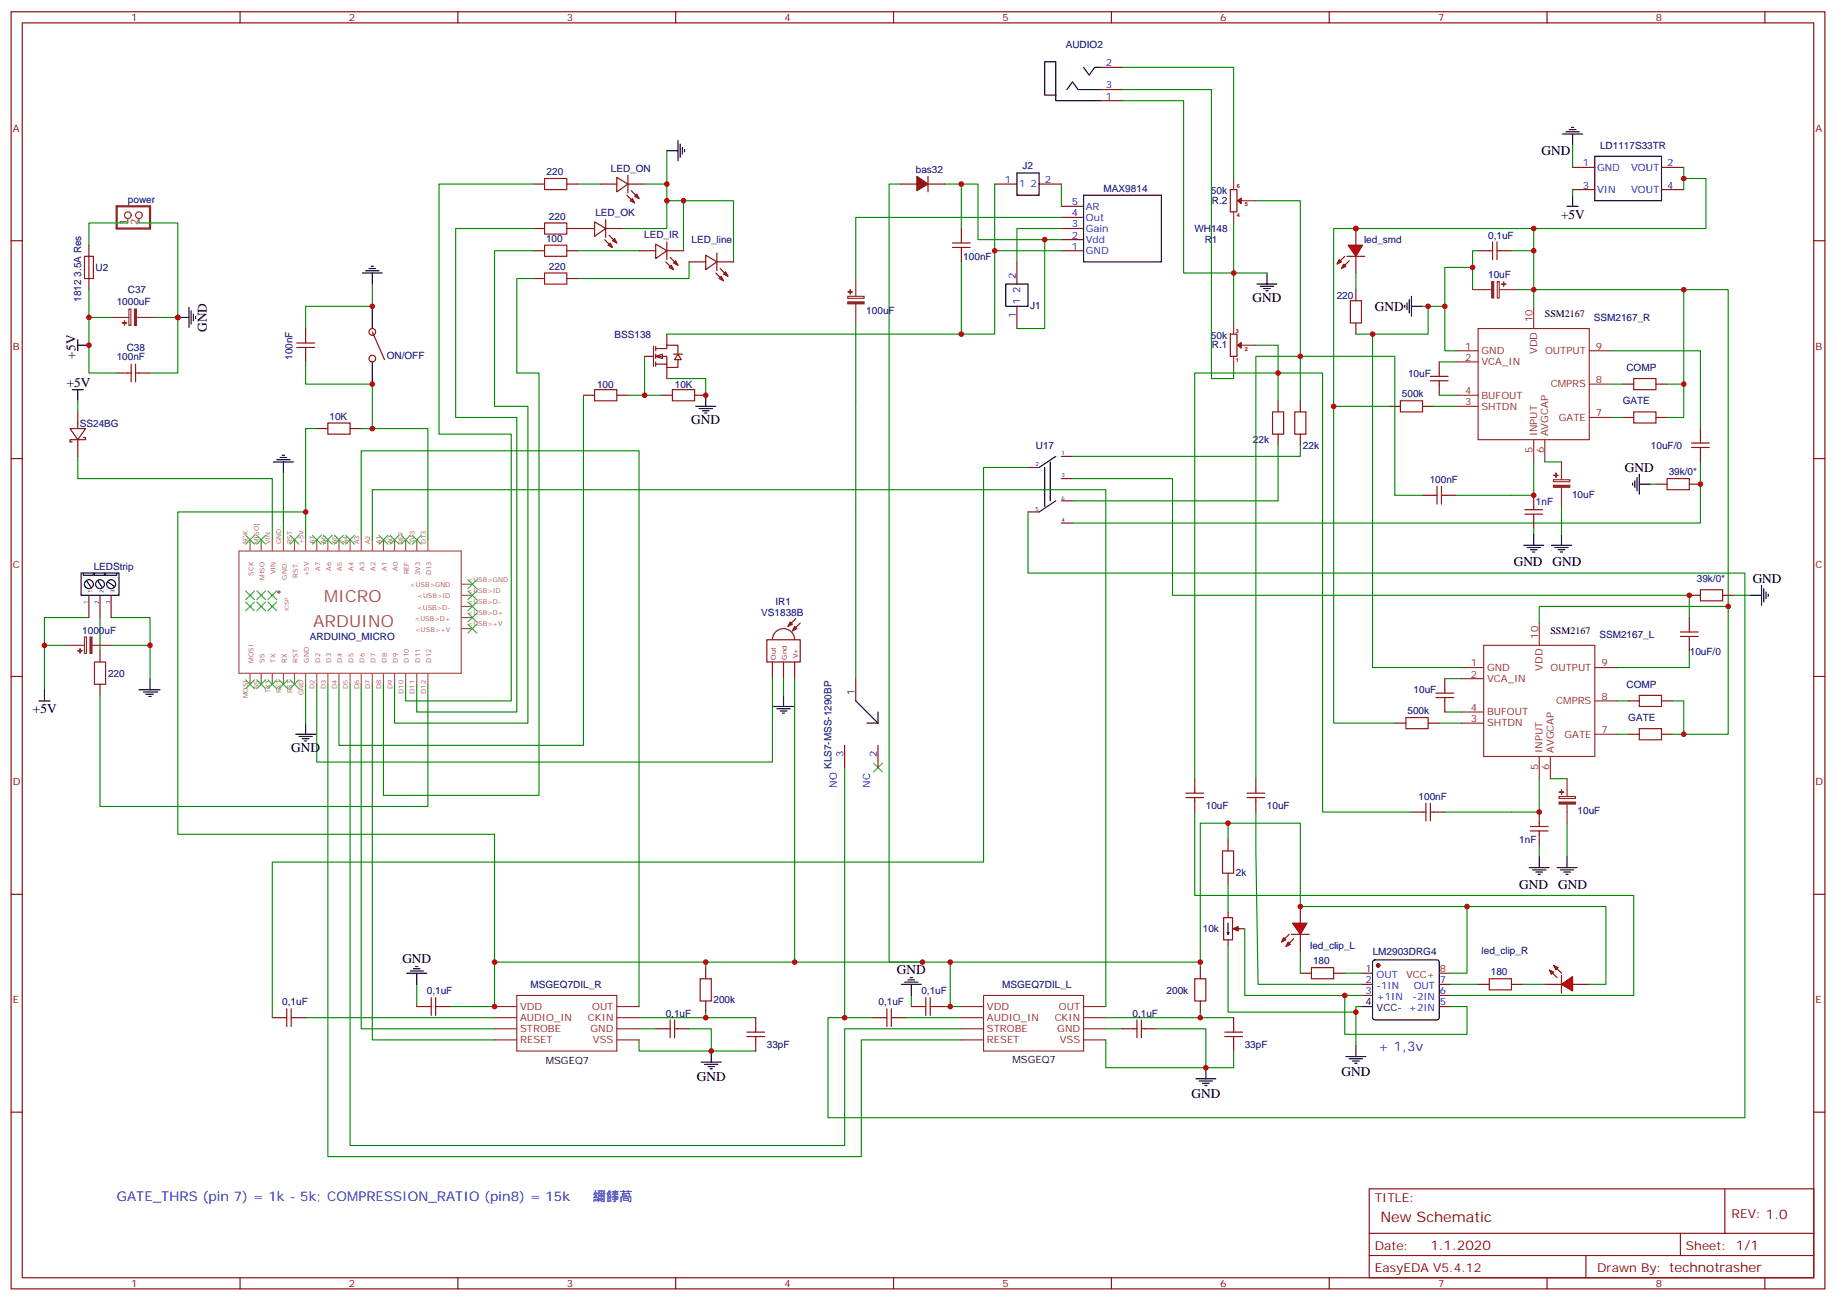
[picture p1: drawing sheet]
<svg xmlns="http://www.w3.org/2000/svg" width="583mm" height="413mm" viewBox="0 0 583 413" stroke-linecap="round" stroke-linejoin="round" font-family="sans-serif">
<g fill="none" stroke="#870000" stroke-width=".35">
<path d="M3.5 3.7h575.8v405.4h-575.8zM7.1 7.3h568.6v398.3h-568.6zM76.2 3.7v3.6M145.3 3.7v3.6M214.5 3.7v3.6M283.6 3.7v3.6M352.8 3.7v3.6M421.9 3.7v3.6M491.1 3.7v3.6M560.2 3.7v3.6M349.2 32h7.1M349.2 21.4h7.1"/>
<path d="M349.2 28.4h7.1M169.3 58.4h3.6M179.9 58.4h3.5M190.5 58.4h5.3M195.8 56.3l3.5 2.1-3.5 2.5zM199.3 58.4h5.3M199.3 55.6v5.6M315.7 58.4h7.1M329.8 58.4h7.1M3.5 76.4h3.6M169.3 79.6h3.6M169.3 72.5h3.6"/>
<path d="M179.9 79.6h3.5M179.9 72.5h8.8M188.7 70.4l3.6 2.1-3.6 2.5zM191.9 76.1l2.5 2.4M192.3 72.5h5.3M192.3 69.7v5.7M193 77.8l.7-.7 .7 1.4zM193.3 74.6l2.5 2.5M194.4 76.4l.7-.7 .7 1.4zM199 61.9l2.4 2.5M200 63.7l.7-.7 .7 1.4zM200.4 60.5l2.4 2.5"/>
<path d="M201.4 62.3l.7-.7 .7 1.4zM202.8 79.6h5.3M208.1 77.5l3.6 2.1-3.6 2.5zM211.7 79.6h5.3M211.7 76.8v5.6M575.7 76.4h3.6M169.3 88.4h3.6M179.9 88.4h3.5M211.3 83.1l2.5 2.5M212.4 84.9l.7-.7 .7 1.4zM212.7 81.7l2.5 2.5M213.8 83.5l.7-.7 .7 1.4z"/>
<path d="M218.7 83.1h5.3M224 81l3.5 2.1-3.5 2.5zM227.2 86.6l2.5 2.5M227.5 83.1h5.3M227.5 80.3v5.6M228.6 85.2l2.5 2.5M229 87.7l.7 1.4-1.5-.7zM229.7 87l.7-.7 .7 1.4zM37 118.4h4.6M41.6 115.6v5.6M43 115.6v5.6M43 118.4h4.6"/>
<path d="M118.2 105.3l3.9 8.9M185.2 125.4h3.5M195.8 125.4h3.5M209.9 125.4h3.5M220.5 125.4h3.5M3.5 145.6h3.6M575.7 145.6h3.6M28.2 188.9v7.1M31.7 188.9v7.1M35.3 188.9v7.1M250.8 197.4l.7 .7-1.4 .7zM252.2 198.8l.7 .7-1.4 .7z"/>
<path d="M252.6 196.4l-2.5 2.4M254 197.8l-2.5 2.4M3.5 214.7h3.6M31.7 206.6v3.5M31.7 217.2v3.5M243.4 203.1h10.6v7h-10.6zM245.2 203.1a3.5 3.5 0 0 1 3.5-3.6 3.5 3.5 0 0 1 3.5 3.6M245.2 210.1v5.3M248.7 210.1v5.3M252.2 210.1v5.3M575.7 214.7h3.6M3.5 283.8h3.6"/>
<path d="M575.7 283.8h3.6M132.3 319.5h4.6M136.9 316.7v5.6M138.3 319.5h4.6M138.3 316.7v5.6M224 307.1v3.6M224 317.7v3.5M289.3 319.5h4.6M293.9 316.7v5.6M295.3 316.7v5.6M295.3 319.5h4.6M381 307.1v3.6"/>
<path d="M381 317.7v3.5M86.4 323h4.6M91 320.2v5.6M92.4 323h4.6M92.4 320.2v5.6M208.1 326.5h4.6M212.7 323.7v5.7M214.1 326.5h4.6M214.1 323.7v5.7M237.1 329h5.6M237.1 327.6h5.6M239.9 323v4.6"/>
<path d="M239.9 329v4.6M276.9 323h4.6M281.5 320.2v5.6M282.9 320.2v5.6M282.9 323h4.6M356.3 326.5h4.6M360.9 323.7v5.7M362.3 323.7v5.7M362.3 326.5h4.6M388.8 329h5.6M388.8 327.6h5.6M391.6 323v4.6"/>
<path d="M391.6 329v4.6M3.5 353h3.6M575.7 353h3.6M434.6 377.3h141.1v28.3h-141.1zM547.5 377.3v14.1M434.6 391.4h141.1M434.6 398.5h141.1M503.4 398.5v7.1M533.4 391.4v7.1M76.2 405.6v3.5M145.3 405.6v3.5M214.5 405.6v3.5"/>
<path d="M283.6 405.6v3.5M352.8 405.6v3.5M421.9 405.6v3.5M491.1 405.6v3.5M560.2 405.6v3.5"/>
<circle cx="118.2" cy="105.3" r="1.06"/>
<circle cx="118.2" cy="113.8" r="1.06"/>
</g>
<g fill="none" stroke="#000" stroke-width=".35">
<path d="M331.6 19.6h3.5v10.6h-3.5zM335.1 30.2v1.8h14.1M338.7 28.4l1.7-2.4 1.8 2.4h7M344 21.4l1.7 2.4 1.8-2.4h1.7M211.7 47.8h3.5M215.2 44.7v6.3M215.9 45.7v4.3M216.6 46.8v2.1M217.3 47.5v.7M322.8 54.9h7v7h-7zM60 97.6v6.3M60.7 98.6v4.3"/>
<path d="M61.4 99.7v2.1M118.2 97.2v7.1M399 90.2h6.3M400 90.9h4.3M401.1 91.6h2.1M401.8 92.3h.7M402.2 86.6v3.6M24.7 109.6h3.5M24.7 107.8v3.5M56.4 100.8h3.6M62.1 100.4v.7M118.2 114.9v7"/>
<path d="M25.8 181.9h11.9v7h-11.9zM26.5 181.9v.7h3.1v-.7h.4v.7h3.2v-.7h.3v.7h3.5v-.7M27.5 184.4l1.4 2.1M31 184.4l1.5 2.1M34.2 184.7l2.1 1.4M14.1 218.9v3.6M44.1 218.9h6.7M45.5 219.6h4.6M47.6 215.4v3.5M12.3 222.5h3.6M46.2 220.3h2.5M47.3 221.1h.7"/>
<path d="M245.5 224.2h6.4M246.6 224.9h4.2M247.6 225.6h2.2M248.4 226.3h.7M248.7 220.7v3.5M129.1 308.9h6.4M130.2 308.2h4.2M131.2 307.5h2.1M131.9 306.8h.7M132.3 308.9v3.5M286.1 312.4h6.4M287.2 311.7h4.2"/>
<path d="M288.2 311h2.1M288.9 310.3h.7M289.3 312.4v3.5M222.6 337.1h6.4M223.7 337.8h4.2M224.7 338.5h2.1M225.4 339.2h.7M225.8 333.6v3.5M382.8 338.9v3.5M379.6 342.4h6.3M380.6 343.1h4.3M381.7 343.8h2.1"/>
<path d="M382.4 344.5h.7"/>
<circle cx="28.2" cy="185.4" r="1.41"/>
<circle cx="31.7" cy="185.4" r="1.41"/>
<circle cx="35.3" cy="185.4" r="1.41"/>
</g>
<g fill="none" stroke="#008700" stroke-width=".35">
<path d="M183.4 58.4h7.1M211.7 58.4v5.3h21.1v19.4M211.7 47.8v10.6h-7.1M183.4 79.6h19.4M211.7 63.7v8.8h-14.1M217 63.7v15.9M218.7 83.1v5.3h-35.3M35.3 100.8h-7.1v17.6h8.8M49.4 100.8h7v17.6h-8.8M204.6 113.1v12.3M199.3 125.4h10.6M211.7 120.2h12.3v5.2"/>
<path d="M97 171.3v-8.8h-40.6v102.3h100.6v54.7h-14.1M28.2 196h-14.1v22.9M31.7 196v10.6M35.3 196h12.3v19.4M104.1 217.2v149.9h169.3v-37h31.8M111.1 217.2v146.4h157v-37.1h37.1M114.7 217.2v109.3h42.3M118.2 217.2v112.9h38.8M132.3 312.4v7.1M157 305.4h144.6v14.1M224 305.4v1.7M289.3 315.9v3.6"/>
<path d="M299.9 319.5h5.3M301.6 305.4h79.4v1.7M97 323h60M202.8 330.1v3.5h23M202.8 323h37.1M202.8 326.5h5.3M218.7 326.5h7.1v7.1M225.8 333.6h14.1M287.5 323h17.7M351 323h40.6M351 326.5h5.3M366.9 326.5h15.9v12.4h-31.8v-8.8"/>
<path d="M391.6 333.6v5.3h-8.8"/>
</g>
<path d="M172.9 56.7h7v3.5h-7zM172.9 70.8h7v3.5h-7zM172.9 77.8h7v3.6h-7zM172.9 86.6h7v3.6h-7zM188.7 123.7h7.1v3.5h-7.1zM213.4 123.7h7.1v3.5h-7.1zM30 210.1h3.5v7.1h-3.5zM222.2 310.7h3.6v7h-3.6zM379.2 310.7h3.6v7h-3.6z" fill="none" stroke="#a10000" stroke-width=".35"/>
<g fill="none" stroke="#8c2424" stroke-width=".35">
<path d="M40.6 69.4v1.4M44.1 69.4v1.4M40.9 98.1h.7v5.2h-.7zM35.3 100.8h5.6M43.4 100.8h6M157 319.5h7M164 315.9h31.8v17.7h-31.8zM195.8 319.5h7M305.2 319.5h7M312.2 315.9h31.8v17.7h-31.8zM344 319.5h7M157 326.5h7"/>
<path d="M157 323h7M157 330.1h7M195.8 326.5h7M195.8 323h7M195.8 330.1h7M305.2 326.5h7M305.2 323h7M305.2 330.1h7M344 326.5h7M344 323h7M344 330.1h7"/>
<circle cx="40.6" cy="68.3" r="1.06"/>
<circle cx="44.1" cy="68.3" r="1.06"/>
</g>
<path d="M37 65.5h10.6v7h-10.6z" fill="none" stroke="#8c2424" stroke-width=".71"/>
<g fill="#8c2424" stroke="#8c2424" stroke-width=".35">
<path d="M42.7 98.1h.6v5.2h-.6z"/>
<path d="M39.5 101.8v1.4z"/>
<path d="M38.8 102.5h1.4z"/>
</g>
<path d="M208.1 113.1l2.2-.7v1.4z" fill="#fff" stroke="#870000" stroke-width=".35"/>
<g fill="none" stroke="#870000" stroke-width=".35">
<path d="M285.8 58.4h5.2M294.6 58.4h5.3M294.6 56v4.9M499.2 53.1h7M527.4 53.1h7.1M302.3 77.1h5.7M302.3 78.5h5.7M305.2 72.5v4.6M305.2 78.5v4.6M336.9 79.6h7.1M336.9 76.1h7.1M336.9 72.5h7.1"/>
<path d="M336.9 69h7.1M336.9 65.5h7.1M430.4 72.5v5.3M469.2 79.6h4.6M473.8 76.8v5.6M475.2 79.6h4.6M475.2 76.8v5.6M499.2 60.2h7M527.4 60.2h7.1M430.4 81.4v5.2M204.6 113.1h2.8M207.4 109.9v6.4"/>
<path d="M208.1 110.6h3.6v-1h3.5v2.8M208.1 113.1h3.6v3.5h3.5v-2.4M208.1 115.6h3.6M208.1 109.9v1.4M208.1 112.4v1.4M208.1 114.9v1.4M211.7 106v3.6M211.7 116.6v3.6M213.8 112.4h2.8M215.2 112.4l1.1 1.8h-2.2zM22.2 136h5l-2.5 3.6zM24.7 130.7v5.3"/>
<path d="M24.7 139.6v5.3M26.5 138.9h.7v.7h-5v.7h.7M515.1 121.9h3.5M515.1 132.5h3.5M525.6 121.9h3.6M525.6 132.5h3.6"/>
</g>
<g fill="none" stroke="#000" stroke-width=".35">
<path d="M496 42.5h6.4M497.1 41.8h4.2M498.1 41.1h2.1M498.8 40.4h.7M499.2 42.5v3.6M506.2 49.6h21.2v14.1h-21.2zM344 61.9h24.7v21.2h-24.7zM497.4 65.5h3.5M499.2 61.9v3.6M115 86.6h6.4M116.1 85.9h4.2M117.1 85.2h2.1"/>
<path d="M117.8 84.5h.7M118.2 86.6v3.6M445.9 96.9v.7M446.6 96.2v2.1M447.3 95.1v4.2M448 97.2h3.6M448 94.1v6.3M22.9 123.7h3.6M24.7 123.7v3.5M220.8 129h6.4M221.9 129.7h4.2M223 130.4h2.1"/>
<path d="M223.7 131.1h.7M224 125.4v3.6M86.8 146.6h6.3M87.8 145.9h4.3M88.9 145.2h2.1M89.6 144.5h.7M90 146.6v3.5M492.5 173.1h6.3M493.5 173.8h4.3M494.6 174.5h2.1M495.3 175.2h.7M495.7 169.5v3.6"/>
</g>
<g fill="none" stroke="#008700" stroke-width=".35">
<path d="M299.9 58.4h5.3M336.9 58.4v7.1M499.2 46.1v7M305.2 72.5v-14.1h5.2v17.7h26.5M336.9 79.6h-21.2v26.4h-104M430.4 72.5h56.4v24.7M469.2 79.6h-1.8v12.3M479.8 79.6h7M499.2 60.2v1.7M305.2 83.1v22.9M451.6 97.2h7M467.4 84.9h-8.8v26.4h3.5"/>
<path d="M481.5 91.9h53v40.6h-5.3M24.7 127.2v3.5M511.5 132.5h3.6M511.5 121.9h3.6M529.2 121.9h5.3M24.7 144.9v7h61.7v19.4M490.4 146.6h5.3"/>
</g>
<path d="M291 56l3.6 2.4-3.6 2.1z" fill="#870000" stroke="#870000" stroke-width=".35"/>
<path d="M486.8 97.2v7.1M462.1 111.3h7.1M462.1 114.9h7.1M469.2 104.3h35.3v35.3h-35.3zM504.5 111.3h7M462.1 129h7.1M462.1 125.4h7.1M486.8 139.6v7M490.4 139.6v7M504.5 121.9h7M504.5 132.5h7" fill="none" stroke="#8c2424" stroke-width=".35"/>
<path d="M518.6 120.2h7v3.5h-7zM518.6 130.7h7v3.6h-7z" fill="none" stroke="#a10000" stroke-width=".35"/>
<g fill="#f00" stroke="#870000" stroke-width=".35">
<path d="M426.5 83.8l.7 .7-1.4 .7z"/>
<path d="M425.1 82.4l.7 .7-1.4 .7z"/>
</g>
<g fill="#870000" stroke="#870000" stroke-width=".35">
<path d="M428.3 82.8l-1.4 1.4z"/>
<path d="M426.9 81.4l-1.5 1.4z"/>
</g>
<g fill="#f00" stroke="#870000" stroke-width=".35">
<path d="M427.6 81.4h5.6z"/>
<path d="M427.9 77.8h4.6l-2.1 3.6z"/>
</g>
<path d="M428.6 95.5h3.6v7h-3.6zM444.5 127.2h7.1v3.5h-7.1zM446.3 227.8h7v3.5h-7zM520.3 231.3h7.1v3.5h-7.1zM520.3 220.7h7.1v3.5h-7.1zM416.3 307.1h7v3.6h-7zM472.7 310.7h7.1v3.5h-7.1z" fill="none" stroke="#a10000" stroke-width=".35"/>
<g fill="none" stroke="#870000" stroke-width=".35">
<path d="M430.4 91.9v3.6M430.4 102.5v3.5M454 119.5h5.7M456.8 114.9v4.6M441 129h3.5M451.6 129h3.5M454 120.9h5.7M456.8 120.9v4.5M451.6 157.2h4.5M456.1 154.4v5.6M457.6 154.4v5.6M457.6 157.2h4.5"/>
<path d="M455.8 220h5.6M458.6 215.4v4.6M442.7 229.5h3.6M453.3 229.5h3.5M455.8 221.4h5.6M458.6 221.4v4.6M516.8 233h3.5M516.8 222.5h3.5M527.4 233h3.5M527.4 222.5h3.5M448 257.7h4.6M452.6 254.9v5.7"/>
<path d="M454 254.9v5.7M454 257.7h4.6M412.7 308.9h3.6M423.3 308.9h3.6M432.2 308.9h3.5M432.2 312.4h3.5M432.2 315.9h3.5M456.8 312.4h3.6M456.8 315.9h3.6M456.8 319.5h3.6M469.2 312.4h3.5M479.8 312.4h3.5"/>
<path d="M490.4 312.4h5.3M499.2 312.4h5.3"/>
</g>
<g fill="none" stroke="#008700" stroke-width=".35">
<path d="M430.4 72.5h-7.1v56.5h17.7M430.4 86.6v5.3M453.3 97.2v8.8h-22.9M534.5 91.9h14.1v141.1h-17.7M405.7 118.4h14.1v139.3h28.2M456.8 114.9h5.3M423.3 129v100.5h19.4M455.1 129h7M456.8 125.4h5.3M548.6 192.5h-60v5.3M458.6 215.4h5.3M456.8 229.5h7.1"/>
<path d="M458.6 226h5.3M513.3 222.5h3.5M513.3 233h3.5M530.9 222.5h3.6v10.5M492.1 247.2h5.3M497.4 261.3v10.6M432.2 319.5h-1.8v12.3M432.2 315.9h-5.3v12.4h38.8v-8.8h-5.3M224 321.2v1.8M381 321.2v1.8"/>
</g>
<circle cx="437.4" cy="306.4" r=".53" fill="#870000" stroke="#870000" stroke-width=".35"/>
<path d="M494.2 275.4h6.4M495.3 276.1h4.2M496.4 276.8h2.1M497.1 277.5h.7M497.4 271.9v3.5M432.2 319.5h3.5M435.9 304.9l.5-.2h19.7l.5 .2 .2 .5v17.6l-.2 .5-.5 .2h-19.7l-.5-.2-.2-.5v-17.6zM427.2 335.4h6.4M428.3 336.1h4.2M429.3 336.8h2.1M430 337.5h.7M430.4 331.8v3.6" fill="none" stroke="#000" stroke-width=".35"/>
<path d="M456.8 308.9h3.6" fill="none" stroke="#f00" stroke-width=".35"/>
<path d="M488.6 197.8v7M463.9 211.9h7.1M463.9 215.4h7.1M471 204.8h35.2v35.3h-35.2zM506.2 211.9h7.1M463.9 229.5h7.1M463.9 226h7.1M506.2 222.5h7.1M506.2 233h7.1M488.6 240.1v7.1M492.1 240.1v7.1" fill="none" stroke="#8c2424" stroke-width=".35"/>
<g fill="#f00" stroke="#870000" stroke-width=".35">
<path d="M491.8 307.8l1.4 .7-.7 .7z"/>
<path d="M493.2 306.4l1.4 .7-.7 .7z"/>
</g>
<g fill="#870000" stroke="#870000" stroke-width=".35">
<path d="M492.8 308.9l1.4 1.4z"/>
<path d="M494.2 307.5l1.5 1.4z"/>
</g>
<g fill="#f00" stroke="#870000" stroke-width=".35">
<path d="M495.7 309.6v5.6z"/>
<path d="M495.7 312.4l3.5-2.4v4.5z"/>
</g>
<path d="M412.7 287.7v5.3M412.7 296.5v5.3" fill="none" stroke="#870000" stroke-width=".35"/>
<g fill="#f00" stroke="#870000" stroke-width=".35">
<path d="M408.9 299l.7 .7-1.4 .7z"/>
<path d="M407.5 297.6l.7 .7-1.4 .7z"/>
</g>
<g fill="#870000" stroke="#870000" stroke-width=".35">
<path d="M410.6 298l-1.4 1.4z"/>
<path d="M409.2 296.5l-1.4 1.5z"/>
</g>
<g fill="#f00" stroke="#870000" stroke-width=".35">
<path d="M409.9 296.5h5.7z"/>
<path d="M410.3 293h4.6l-2.2 3.5z"/>
</g>
<g fill="none" stroke="#008700" stroke-width=".35">
<path d="M356.3 32h19.4v54.6h26.5M315.7 58.4v21.2M534.5 56.7h7v15.8h-54.7M534.5 53.1v7.1M40.6 70.8h-12.4v7M44.1 70.8h12.3v30M391.6 70.8v31.7M398.6 63.7h14.1v63.5M28.2 91.9v8.9M398.6 109.6h7.1v17.6M412.7 113.1h30v44.1h8.9M435.7 106v105.9h28.2"/>
<path d="M511.5 111.3h28.3v24.7M185.2 125.4v111.2h-77.6v-19.4M326.3 148.4h-14.1v125.2h-225.8v49.4M340.4 151.9h31.8v37h164v7.1M405.7 141.3v17.7h-65.3M412.7 141.3v3.6h-72.3M539.8 146.6v19.4h-199.4M114.7 171.3v-28.2h88.1v176.4M118.2 171.3v-15.9h232.8v164.1M326.3 162.5v19.4h227.6v172.9h-291.1v-31.8h5.3M135.8 217.2v38.8h-104.1v-35.3M245.2 215.4v26.5h-144.7v-24.7"/>
<path d="M248.7 215.4v5.3M536.2 206.6v5.3h-22.9M389.8 280.7v8.8M395.1 294.8v21.1h31.8M465.7 287.7v21.2h-5.3M381 305.4v-44.1h31.7v26.4h97.1v24.7h-5.3M389.8 300.1v21.1h40.6M412.7 301.8v7.1M426.9 308.9h5.3M460.4 312.4h8.8M483.3 312.4h7.1"/>
</g>
<path d="M26.8 81.4h2.8v7h-2.8zM403.9 130.7h3.6v7.1h-3.6zM411 130.7h3.5v7.1h-3.5zM388.1 270.1h3.5v7h-3.5z" fill="none" stroke="#a10000" stroke-width=".35"/>
<g fill="none" stroke="#870000" stroke-width=".35">
<path d="M28.2 77.8v14.1M390.5 60.2h2.1v7h-2.1zM390.5 106.1h2.1v7h-2.1zM405.7 127.2v3.5M405.7 137.8v3.5M412.7 127.2v3.5M412.7 137.8v3.5M326.3 148.4h3.5M336.9 144.9h3.5M336.9 151.9h3.5M336.9 159h3.5M326.3 162.5h3.5"/>
<path d="M336.9 166h3.5M389.8 266.6v3.5M389.8 277.1v3.6"/>
</g>
<path d="M391.4 294.8l1.6-.7v1.4z" fill="#850000" stroke="#850000" stroke-width=".35"/>
<path d="M388.4 291.3h2.8v7h-2.8zM389.8 289.5v1.8M389.8 298.3v1.8M391.9 294.8h3.2" fill="none" stroke="#850000" stroke-width=".35"/>
<path d="M331.6 148.4v12.3M333.4 146.6v12.4M335.1 144.9l-5.3 3.5M335.1 159l-5.3 3.5M389.8 293v3.5l.3-.5h-.6l.3 .5" fill="none" stroke="#000" stroke-width=".35"/>
<path d="M391.6 56.7v3.5M391.6 67.2v3.6M394.1 63.7h4.5M467.4 91.9h6M475.3 89.4h.6v5.2h-.6zM475.9 91.9h5.6M391.6 102.5v3.5M391.6 113.1v3.5M394.1 109.6h4.5" fill="none" stroke="#8c2424" stroke-width=".35"/>
<g fill="#870000" stroke="#870000" stroke-width=".35">
<path d="M392.8 109.6l1.2-.9v1.8z"/>
<path d="M392.8 63.7l1.2-.8v1.7z"/>
</g>
<g fill="#8c2424" stroke="#8c2424" stroke-width=".35">
<path d="M473.5 89.4h.6v5.2h-.6z"/>
<path d="M477.3 89.5v1.4z"/>
<path d="M476.6 90.2h1.4z"/>
</g>
<g fill="none" stroke="#a64a4a" stroke-width=".35">
<path d="M75.8 174.9h70.6v38.8h-70.6zM90 171.3v3.5M93.5 171.3v3.5M97 171.3v3.5M100.5 171.3v3.5M104.1 171.3v3.5M107.6 171.3v3.5M111.1 171.3v3.5M114.7 171.3v3.5M118.2 171.3v3.5M121.7 171.3v3.5M125.2 171.3v3.5"/>
<path d="M128.8 171.3v3.5M132.3 171.3v3.5M135.8 171.3v3.5M146.5 185.4h3.4M146.5 192.5h3.4M146.5 196h3.4M146.5 199.5h3.4M86.4 213.7v3.5M90 213.7v3.5M93.5 213.7v3.5M97 213.7v3.5M100.5 213.7v3.5"/>
<path d="M104.1 213.7v3.5M107.6 213.7v3.5M111.1 213.7v3.5M114.7 213.7v3.5M118.2 213.7v3.5M121.7 213.7v3.5M125.2 213.7v3.5M128.8 213.7v3.5M132.3 213.7v3.5M135.8 213.7v3.5"/>
</g>
<g fill="#a64a4a">
<circle cx="86.4" cy="192.5" r=".18"/>
<circle cx="82.9" cy="192.5" r=".18"/>
<circle cx="79.4" cy="192.5" r=".18"/>
<circle cx="79.4" cy="188.9" r=".18"/>
<circle cx="82.9" cy="188.9" r=".18"/>
<circle cx="86.4" cy="188.9" r=".18"/>
</g>
<g fill="none" stroke="#a64a4a" stroke-width=".35">
<path d="M79.4 171.3v3.5M82.9 171.3v3.5M86.4 171.3v3.5M146.5 188.9h3.4M79.4 213.7v3.5M82.9 213.7v3.5"/>
<circle cx="88.5" cy="187.9" r=".35"/>
</g>
<g fill="none" stroke="#008700" stroke-width=".35">
<path d="M356.3 28.4h28.2v91.8h7.1v-3.6M356.3 21.4h35.3v35.3M169.3 58.4h-30v79.4h23v84.7h-33.5v-5.3M285.8 58.4h-3.6v247h10.6M169.3 72.5h-24.7v60h19.4v93.5h-31.7v-8.8M169.3 79.6h-12.3v49.4h10.6v100.5h-42.4v-12.3M331.6 76.1v28.2h-8.8M336.9 69h-65.3v19.4M336.9 72.5h-14.1v10.6M118.2 90.2v7h-21.2v7.1M169.3 88.4h-5.3v30h7.1v134h-49.4v-35.2M97 114.9v7h21.2v14.1h17.6v35.3"/>
<path d="M271.6 102.5v112.9M405.7 118.4h-26.5v128.8M412.7 113.1h-14.1v134.1M100.5 136h-3.5v26.5M114.7 136h3.5M90 150.1v21.2M486.8 146.6v10.6h-24.7M523.9 153.7h1.7M486.8 167.8v1.7M495.7 160.7v8.8M550.3 188.9h5.3M14.1 204.8h7.1"/>
<path d="M35.3 204.8h12.3M97 217.2v12.3M252.2 215.4v90M268.1 243.6v79.4h8.8M379.2 257.7v26.5h139.4v31.7h-58.2M398.6 257.7v12.4l.7 42.3h32.9M488.6 247.2v10.5h-30M389.8 261.3v5.3M488.6 268.3v3.6"/>
</g>
<g fill="none" stroke="#000" stroke-width=".35">
<path d="M319.3 90.2h7v7h-7zM518.2 153.3v.7M518.9 152.6v2.1M519.6 151.6v4.2M520.3 153.7h3.6M520.3 150.5v6.3M483.7 173.1h6.3M484.7 173.8h4.2M485.8 174.5h2.1M486.5 175.2h.7M486.8 169.5v3.6M555.6 188.9h3.6"/>
<path d="M559.2 185.8v6.3M559.9 186.8v4.3M560.6 187.9v2.1M561.3 188.6v.7M93.8 233h6.4M94.9 233.8h4.2M96 234.5h2.1M96.7 235.2h.7M97 229.5v3.5M271.6 222.5l7.1 7M275.2 229.5h3.5M278.7 226v3.5"/>
<path d="M485.4 275.4h6.4M486.5 276.1h4.2M487.5 276.8h2.2M488.2 277.5h.7M488.6 271.9v3.5"/>
</g>
<g fill="none" stroke="#3c3" stroke-width=".35">
<path d="M78 169.9l2.8 2.8M80.8 169.9l-2.8 2.8M81.5 169.9l2.8 2.8M84.3 169.9l-2.8 2.8M92.1 169.9l2.8 2.8M94.9 169.9l-2.8 2.8M99.1 169.9l2.9 2.8M102 169.9l-2.9 2.8M102.7 169.9l2.8 2.8M105.5 169.9l-2.8 2.8M106.2 169.9l2.8 2.8M109 169.9l-2.8 2.8"/>
<path d="M109.7 169.9l2.8 2.8M112.5 169.9l-2.8 2.8M120.3 169.9l2.8 2.8M123.1 169.9l-2.8 2.8M123.8 169.9l2.8 2.8M126.6 169.9l-2.8 2.8M127.4 169.9l2.8 2.8M130.2 169.9l-2.8 2.8M130.9 169.9l2.8 2.8M133.7 169.9l-2.8 2.8M78 187.5l2.8 2.9M78 191.1l2.8 2.8"/>
<path d="M80.8 191.1l-2.8 2.8M80.8 187.5l-2.8 2.9M81.5 187.5l2.8 2.9M81.5 191.1l2.8 2.8M84.3 187.5l-2.8 2.9M84.3 191.1l-2.8 2.8M85 187.5l2.8 2.9M85 191.1l2.8 2.8M87.8 187.5l-2.8 2.9M87.8 191.1l-2.8 2.8M148.5 184l2.8 2.8M148.5 187.5l2.8 2.9"/>
<path d="M148.5 191.1l2.8 2.8M148.5 194.6l2.8 2.8M148.5 198.1l2.8 2.8M151.3 184l-2.8 2.8M151.3 187.5l-2.8 2.9M151.3 191.1l-2.8 2.8M151.3 194.6l-2.8 2.8M151.3 198.1l-2.8 2.8M78 215.8l2.8 2.8M80.8 215.8l-2.8 2.8M81.5 215.8l2.8 2.8M84.3 215.8l-2.8 2.8"/>
<path d="M85 215.8l2.8 2.8M87.8 215.8l-2.8 2.8M88.5 215.8l2.9 2.8M91.4 215.8l-2.9 2.8M92.1 215.8l2.8 2.8M94.9 215.8l-2.8 2.8M277.3 242.2l2.8 2.8M280.1 242.2l-2.8 2.8"/>
</g>
<path d="M269.1 94.1h5.2v.6h-5.2zM271.6 88.4v5.7M271.6 96.5v6M493.1 152.3h5.2v.6h-5.2zM495.7 146.6v5.7M495.7 154.7v6M21.2 204.8h5.6M26.8 202.2h.6v5.2h-.6zM29.3 204.8h6M494.9 252.8h5.2v.6h-5.2zM497.4 247.2v5.6M497.4 255.3v6" fill="none" stroke="#8c2424" stroke-width=".35"/>
<g fill="#8c2424" stroke="#8c2424" stroke-width=".35">
<path d="M28.6 202.2h.6v5.2h-.6z"/>
<path d="M25.4 205.9v1.4z"/>
<path d="M24.7 206.6h1.4z"/>
<path d="M493.1 154h5.2v.7h-5.2z"/>
<path d="M493.2 150.8l1.4 .1z"/>
<path d="M493.9 150.1v1.5z"/>
<path d="M494.9 254.6h5.2v.6h-5.2z"/>
<path d="M494.9 251.4h1.5z"/>
<path d="M495.7 250.7v1.4z"/>
<path d="M269.1 95.8h5.2v.6h-5.2z"/>
<path d="M269.2 92.6l1.4 .1z"/>
<path d="M269.9 91.9v1.4z"/>
</g>
<g fill="none" stroke="#870000" stroke-width=".35">
<path d="M322.8 83.1v7.1M322.8 97.2v7.1M94.2 108.9h5.6M94.2 110.3h5.6M97 104.3v4.6M97 110.3v4.6M100.5 136h3.6M104.1 134.3h7v3.5h-7zM111.1 136h3.6M539.8 136v4.6M486.8 157.2v4.6M525.6 153.7h3.6"/>
<path d="M536.2 153.7h3.6M536.9 140.6h5.7M536.9 142h5.7M539.8 142v4.6M484 161.8h5.7M484 163.2h5.7M486.8 163.2v4.6M536.2 196v4.6M536.2 188.9h3.6M546.8 188.9h3.5M271.6 215.4v7.1M533.4 200.6h5.6"/>
<path d="M533.4 202h5.6M536.2 202v4.6M268.1 236.6v7M278.7 236.6v7M376.4 251.7h5.7M376.4 253.2h5.7M379.2 247.2v4.5M379.2 253.2v4.5M395.8 251.7h5.7M395.8 253.2h5.7M398.6 247.2v4.5M398.6 253.2v4.5"/>
<path d="M488.6 257.7v4.6M485.8 262.3h5.6M485.8 263.7h5.6M488.6 263.7v4.6"/>
</g>
<path d="M529.2 151.9h7v3.5h-7zM539.8 187.2h7v3.5h-7z" fill="none" stroke="#a10000" stroke-width=".35"/>
<g fill="#c00">
<circle cx="382.8" cy="338.9" r=".88"/>
<circle cx="301.6" cy="305.4" r=".88"/>
<circle cx="225.8" cy="333.6" r=".88"/>
<circle cx="224" cy="305.4" r=".88"/>
<circle cx="301.6" cy="319.5" r=".88"/>
<circle cx="157" cy="305.4" r=".88"/>
<circle cx="157" cy="319.5" r=".88"/>
<circle cx="56.4" cy="100.8" r=".88"/>
<circle cx="28.2" cy="109.6" r=".88"/>
<circle cx="217" cy="63.7" r=".88"/>
<circle cx="204.6" cy="125.4" r=".88"/>
<circle cx="224" cy="125.4" r=".88"/>
<circle cx="305.2" cy="58.4" r=".88"/>
<circle cx="305.2" cy="106" r=".88"/>
<circle cx="467.4" cy="84.9" r=".88"/>
<circle cx="458.6" cy="97.2" r=".88"/>
<circle cx="453.3" cy="97.2" r=".88"/>
<circle cx="224" cy="323" r=".88"/>
<circle cx="381" cy="323" r=".88"/>
<circle cx="430.4" cy="72.5" r=".88"/>
<circle cx="423.3" cy="129" r=".88"/>
<circle cx="534.5" cy="91.9" r=".88"/>
<circle cx="534.5" cy="233" r=".88"/>
<circle cx="534.5" cy="121.9" r=".88"/>
<circle cx="548.6" cy="192.5" r=".88"/>
<circle cx="268.1" cy="323" r=".88"/>
<circle cx="465.7" cy="287.7" r=".88"/>
<circle cx="435.7" cy="106" r=".88"/>
<circle cx="412.8" cy="287.7" r=".88"/>
<circle cx="426.9" cy="315.9" r=".88"/>
<circle cx="430.4" cy="321.2" r=".88"/>
<circle cx="412.8" cy="113.1" r=".88"/>
<circle cx="405.7" cy="118.4" r=".88"/>
<circle cx="211.7" cy="58.4" r=".88"/>
<circle cx="211.7" cy="63.7" r=".88"/>
<circle cx="486.8" cy="72.5" r=".88"/>
<circle cx="534.5" cy="56.7" r=".88"/>
<circle cx="391.6" cy="86.6" r=".88"/>
<circle cx="28.2" cy="100.8" r=".88"/>
<circle cx="486.8" cy="91.9" r=".88"/>
<circle cx="486.8" cy="79.6" r=".88"/>
<circle cx="381" cy="305.4" r=".88"/>
<circle cx="389.8" cy="261.3" r=".88"/>
<circle cx="292.8" cy="305.4" r=".88"/>
<circle cx="252.2" cy="305.4" r=".88"/>
<circle cx="14.1" cy="204.8" r=".88"/>
<circle cx="47.6" cy="204.8" r=".88"/>
<circle cx="118.2" cy="97.2" r=".88"/>
<circle cx="118.2" cy="121.9" r=".88"/>
<circle cx="118.2" cy="136" r=".88"/>
<circle cx="97" cy="162.5" r=".88"/>
<circle cx="315.7" cy="79.6" r=".88"/>
<circle cx="331.6" cy="76.1" r=".88"/>
<circle cx="539.8" cy="153.7" r=".88"/>
<circle cx="536.2" cy="188.9" r=".88"/>
<circle cx="486.8" cy="157.2" r=".88"/>
<circle cx="488.6" cy="257.7" r=".88"/>
</g>
<g font-size="5.3" fill="#a54b4b">
<text x="102.9" y="191.1">MICRO</text>
<text x="99.4" y="198.9">ARDUINO</text>
</g>
<text font-size="4.6" fill="#800" x="438.1" y="387.9">New Schematic</text>
<g font-size="4.2">
<text x="489.3" y="49.2">GND</text>
<text x="495.5" y="69.5">+5V</text>
<text x="397.6" y="95.8">GND</text>
<text x="436.4" y="98.6">GND</text>
<text x="65.6" y="105.3" transform="rotate(-90 65.6 105.3)">GND</text>
<text x="24" y="113.8" transform="rotate(-90 24 113.8)">+5V</text>
<text x="21.2" y="123">+5V</text>
<text x="219.4" y="134.6">GND</text>
<text x="515.8" y="149.8">GND</text>
<text x="480.5" y="179.8">GND</text>
<text x="492.8" y="179.8">GND</text>
<text x="556.3" y="185.1">GND</text>
<text x="10.5" y="226.4">+5V</text>
<text x="92.4" y="238.7">GND</text>
<text x="482.3" y="282.1">GND</text>
<text x="494.6" y="282.1">GND</text>
<text x="127.7" y="305.6">GND</text>
<text x="284.7" y="309.1">GND</text>
<text x="425.8" y="341.4">GND</text>
<text x="221.2" y="343.2">GND</text>
<text x="378.2" y="348.5">GND</text>
</g>
<g font-size="4.2" fill="#00f">
<text x="437.4" y="333.6">+ 1,3v</text>
<text x="37" y="381.2">GATE_THRS (pin 7) = 1k - 5k; COMPRESSION_RATIO (pin8) = 15k</text>
<text x="188.2" y="381.2">䌤䭄萵</text>
</g>
<text font-size="4.2" fill="#800" x="454" y="396.7">1.1.2020</text>
<g font-size="3.9" fill="#800">
<text x="436.4" y="381.6">TITLE:</text>
<text x="549.6" y="386.5">REV: 1.0</text>
<text x="436.4" y="396.7">Date:</text>
<text x="535.2" y="396.7">Sheet: 1/1</text>
<text x="436.4" y="403.8">EasyEDA V5.4.12</text>
<text x="506.9" y="403.8">Drawn By: technotrasher</text>
</g>
<g font-size="3.2" fill="#800">
<text x="41.6" y="6.7">1</text>
<text x="110.8" y="6.7">2</text>
<text x="179.9" y="6.7">3</text>
<text x="249.1" y="6.7">4</text>
<text x="318.2" y="6.7">5</text>
<text x="387.3" y="6.7">6</text>
<text x="456.5" y="6.7">7</text>
<text x="525.6" y="6.7">8</text>
<text x="4.1" y="41.8">A</text>
<text x="576.3" y="41.8">A</text>
<text x="4.1" y="111">B</text>
<text x="576.3" y="111">B</text>
<text x="4.1" y="180.1">C</text>
<text x="576.3" y="180.1">C</text>
<text x="4.1" y="249.3">D</text>
<text x="576.3" y="249.3">D</text>
<text x="4.1" y="318.4">E</text>
<text x="576.3" y="318.4">E</text>
<text x="41.6" y="408.6">1</text>
<text x="110.8" y="408.6">2</text>
<text x="179.9" y="408.6">3</text>
<text x="249.1" y="408.6">4</text>
<text x="318.2" y="408.6">5</text>
<text x="387.3" y="408.6">6</text>
<text x="456.5" y="408.6">7</text>
<text x="525.6" y="408.6">8</text>
</g>
<g font-size="3.2" fill="#000080">
<text x="338.3" y="15.4">AUDIO2</text>
<text x="507.9" y="47.2">LD1117S33TR</text>
<text x="324.6" y="53.7">J2</text>
<text x="173.5" y="55.6">220</text>
<text x="193.9" y="54.5">LED_ON</text>
<text x="290.7" y="54.9">bas32</text>
<text x="40.6" y="64.4">power</text>
<text x="350.3" y="60.9">MAX9814</text>
<text x="384.4" y="61.7">50k</text>
<text x="384.7" y="64.7">R.2</text>
<text x="174.3" y="69.7">220</text>
<text x="189" y="68.6">LED_OK</text>
<text x="173.3" y="76.8">100</text>
<text x="204.5" y="75.4">LED_IR</text>
<text x="219.5" y="77.1">LED_line</text>
<text x="379.1" y="73.7">WH148</text>
<text x="382.4" y="77.2">R1</text>
<text x="433" y="77.1">led_smd</text>
<text x="472.4" y="75.7">0,1uF</text>
<text x="305.8" y="82.5">100nF</text>
<text x="30.3" y="86">U2</text>
<text x="174.3" y="85.6">220</text>
<text x="472.4" y="88.3">10uF</text>
<text x="25.8" y="95.8" transform="rotate(-90 25.8 95.8)">1812 3.5A Res</text>
<text x="40.6" y="93.1">C37</text>
<text x="424.3" y="94.8">220</text>
<text x="37" y="96.7">1000uF</text>
<text x="275" y="99.8">100uF</text>
<text x="327" y="98">J1</text>
<text x="505.9" y="101.9">SSM2167_R</text>
<text x="195.1" y="107.2">BSS138</text>
<text x="384.4" y="107.5">50k</text>
<text x="40.2" y="111.3">C38</text>
<text x="122.8" y="113.9">ON/OFF</text>
<text x="384.7" y="110.6">R.1</text>
<text x="37" y="114.3">100nF</text>
<text x="92.9" y="114.2" transform="rotate(-90 92.9 114.2)">100nF</text>
<text x="447" y="119.5">10uF</text>
<text x="516.2" y="117.7">COMP</text>
<text x="189.5" y="123.1">100</text>
<text x="214.2" y="123.1">10K</text>
<text x="445" y="126.2">500k</text>
<text x="515.1" y="128.3">GATE</text>
<text x="25.3" y="135.4">SS24BG</text>
<text x="104.6" y="133.2">10K</text>
<text x="328.8" y="142.5">U17</text>
<text x="397.7" y="140.7">22k</text>
<text x="413.6" y="142.5">22k</text>
<text x="524" y="142.4">10uF/0</text>
<text x="453.8" y="153.3">100nF</text>
<text x="529.7" y="150.8">39k/0*</text>
<text x="487.5" y="160.1">1nF</text>
<text x="499" y="158">10uF</text>
<text x="29.8" y="180.8">LEDStrip</text>
<text x="538.6" y="184.8">39k/0*</text>
<text x="241.7" y="195.4">VS1838B</text>
<text x="246.1" y="192.1">IR1</text>
<text x="26.1" y="201.1">1000uF</text>
<text x="98.4" y="203.1">ARDUINO_MICRO</text>
<text x="507.7" y="202.4">SSM2167_L</text>
<text x="536.4" y="207.8">10uF/0</text>
<text x="34.3" y="214.8">220</text>
<text x="448.7" y="220.1">10uF</text>
<text x="516.3" y="218.2">COMP</text>
<text x="446.8" y="226.7">500k</text>
<text x="516.9" y="228.8">GATE</text>
<text x="264" y="244.1" transform="rotate(-90 264 244.1)">KLS7-MSS-1290BP</text>
<text x="382.8" y="256.7">10uF</text>
<text x="402.2" y="256.8">10uF</text>
<text x="450.3" y="253.9">100nF</text>
<text x="500.8" y="258.5">10uF</text>
<text x="482.2" y="267.7">1nF</text>
<text x="392.3" y="277.9">2k</text>
<text x="381.8" y="295.9">10k</text>
<text x="415.9" y="301.1">led_clip_L</text>
<text x="435.7" y="303">LM2903DRG4</text>
<text x="470.3" y="302.9">led_clip_R</text>
<text x="416.8" y="306.1">180</text>
<text x="473.2" y="309.6">180</text>
<text x="135.5" y="315.6">0,1uF</text>
<text x="168.4" y="313.6">MSGEQ7DIL_R</text>
<text x="292.5" y="315.6">0,1uF</text>
<text x="318.1" y="313.6">MSGEQ7DIL_L</text>
<text x="370.3" y="315.3">200k</text>
<text x="89.6" y="319.1">0,1uF</text>
<text x="211.3" y="322.7">0,1uF</text>
<text x="226.5" y="318.4">200k</text>
<text x="278.9" y="318.9">0,1uF</text>
<text x="359.5" y="322.7">0,1uF</text>
<text x="243.4" y="332.6">33pF</text>
<text x="395.1" y="332.6">33pF</text>
</g>
<g font-size="3.2" fill="#00f">
<text x="351" y="21">2</text>
<text x="351" y="28.1">3</text>
<text x="351" y="31.6">1</text>
<text x="502.5" y="52.8">1</text>
<text x="529.2" y="52.8">2</text>
<text x="319" y="58.1">1</text>
<text x="323.5" y="59.5">1</text>
<text x="327.1" y="59.5">2</text>
<text x="331.6" y="58.1">2</text>
<text x="502.5" y="59.8">3</text>
<text x="506.9" y="54.2">GND</text>
<text x="517.8" y="54.2">VOUT</text>
<text x="529.2" y="59.8">4</text>
<text x="340.2" y="65.1">5</text>
<text x="506.9" y="61.2">VIN</text>
<text x="517.8" y="61.2">VOUT</text>
<text x="340.2" y="68.7">4</text>
<text x="344.7" y="70.1">Out</text>
<text x="344.7" y="66.5">AR</text>
<text x="340.2" y="75.7">2</text>
<text x="340.2" y="72.2">3</text>
<text x="344.7" y="77.1">Vdd</text>
<text x="344.7" y="73.6">Gain</text>
<text x="340.2" y="79.2">1</text>
<text x="344.7" y="80.6">GND</text>
<text x="322.4" y="88.4" transform="rotate(-90 322.4 88.4)">2</text>
<text x="323.8" y="92.9" transform="rotate(-90 323.8 92.9)">2</text>
<text x="322.4" y="101" transform="rotate(-90 322.4 101)">1</text>
<text x="323.8" y="96.5" transform="rotate(-90 323.8 96.5)">1</text>
<text x="271.3" y="220.7" transform="rotate(-90 271.3 220.7)">1</text>
<text x="267.8" y="240.4" transform="rotate(-90 267.8 240.4)">3</text>
<text x="278.3" y="240.4" transform="rotate(-90 278.3 240.4)">2</text>
<text x="265.6" y="250" transform="rotate(-90 265.6 250)">NO</text>
<text x="276.2" y="250" transform="rotate(-90 276.2 250)">NC</text>
<text x="433.5" y="308.5">1</text>
<text x="437" y="310.3">OUT</text>
<text x="433.5" y="312.1">2</text>
<text x="433.5" y="315.6">3</text>
<text x="437" y="313.8">-1IN</text>
<text x="437" y="317.4">+1IN</text>
<text x="448.4" y="317.4">-2IN</text>
<text x="448.8" y="313.8">OUT</text>
<text x="457" y="315.6">6</text>
<text x="457" y="312.1">7</text>
<text x="457" y="319.1">5</text>
</g>
<g font-size="3.2" fill="#8d2323">
<text x="40.2" y="71.4" transform="rotate(-90 40.2 71.4)">1</text>
<text x="43.7" y="71.4" transform="rotate(-90 43.7 71.4)">2</text>
<text x="486.5" y="102.2" transform="rotate(-90 486.5 102.2)">10</text>
<text x="465.1" y="111">1</text>
<text x="470.3" y="112.4">GND</text>
<text x="487.9" y="112.4" transform="rotate(-90 487.9 112.4)">VDD</text>
<text x="490.4" y="112.4">OUTPUT</text>
<text x="506.6" y="111">9</text>
<text x="465.1" y="114.5">2</text>
<text x="470.3" y="115.9">VCA_IN</text>
<text x="465.1" y="125.1">4</text>
<text x="492.2" y="123">CMPRS</text>
<text x="506.6" y="121.6">8</text>
<text x="465.1" y="128.6">3</text>
<text x="470.3" y="130">SHTDN</text>
<text x="470.3" y="126.5">BUFOUT</text>
<text x="494.8" y="133.6">GATE</text>
<text x="506.6" y="132.2">7</text>
<text x="486.5" y="143.7" transform="rotate(-90 486.5 143.7)">5</text>
<text x="487.9" y="138.5" transform="rotate(-90 487.9 138.5)">INPUT</text>
<text x="490" y="143.7" transform="rotate(-90 490 143.7)">6</text>
<text x="491.4" y="138.5" transform="rotate(-90 491.4 138.5)">AVGCAP</text>
<text x="488.2" y="202.7" transform="rotate(-90 488.2 202.7)">10</text>
<text x="466.8" y="211.5">1</text>
<text x="466.8" y="215.1">2</text>
<text x="472" y="212.9">GND</text>
<text x="489.7" y="212.9" transform="rotate(-90 489.7 212.9)">VDD</text>
<text x="492.2" y="212.9">OUTPUT</text>
<text x="508.4" y="211.5">9</text>
<text x="472" y="216.5">VCA_IN</text>
<text x="466.8" y="225.6">4</text>
<text x="472" y="227">BUFOUT</text>
<text x="494" y="223.5">CMPRS</text>
<text x="508.4" y="222.1">8</text>
<text x="466.8" y="229.2">3</text>
<text x="472" y="230.6">SHTDN</text>
<text x="508.4" y="232.7">7</text>
<text x="489.7" y="239" transform="rotate(-90 489.7 239)">INPUT</text>
<text x="493.2" y="239" transform="rotate(-90 493.2 239)">AVGCAP</text>
<text x="496.6" y="234.1">GATE</text>
<text x="488.2" y="244.2" transform="rotate(-90 488.2 244.2)">5</text>
<text x="491.8" y="244.2" transform="rotate(-90 491.8 244.2)">6</text>
<text x="165.1" y="320.5">VDD</text>
<text x="188" y="320.5">OUT</text>
<text x="313.3" y="320.5">VDD</text>
<text x="336.1" y="320.5">OUT</text>
<text x="165.1" y="327.6">STROBE</text>
<text x="165.1" y="324.1">AUDIO_IN</text>
<text x="186.6" y="324.1">CKIN</text>
<text x="187.5" y="327.6">GND</text>
<text x="313.3" y="327.6">STROBE</text>
<text x="313.3" y="324.1">AUDIO_IN</text>
<text x="334.8" y="324.1">CKIN</text>
<text x="335.6" y="327.6">GND</text>
<text x="165.1" y="331.1">RESET</text>
<text x="188.2" y="331.1">VSS</text>
<text x="313.3" y="331.1">RESET</text>
<text x="336.4" y="331.1">VSS</text>
</g>
<g font-size="3.2">
<text x="490.4" y="100.8">SSM2167</text>
<text x="492.1" y="201.3">SSM2167</text>
<text x="433.5" y="319.1">4</text>
<text x="437" y="320.9">VCC- +2IN</text>
<text x="173.2" y="337.7">MSGEQ7</text>
<text x="321.4" y="337.5">MSGEQ7</text>
</g>
<g font-size="3.2" fill="#f00">
<text x="446.3" y="310.3">VCC+</text>
<text x="457" y="308.5">8</text>
</g>
<g font-size="2.1" fill="#a54b4b">
<text x="78.7" y="172.8" transform="rotate(-90 78.7 172.8)">SCK</text>
<text x="82.2" y="172.8" transform="rotate(-90 82.2 172.8)">MISO]</text>
<text x="85.7" y="172.8" transform="rotate(-90 85.7 172.8)">VIN</text>
<text x="89.3" y="172.8" transform="rotate(-90 89.3 172.8)">GND.</text>
<text x="92.8" y="172.8" transform="rotate(-90 92.8 172.8)">RST.</text>
<text x="96.3" y="172.8" transform="rotate(-90 96.3 172.8)">+5V</text>
<text x="99.8" y="172.8" transform="rotate(-90 99.8 172.8)">A7</text>
<text x="103.4" y="172.8" transform="rotate(-90 103.4 172.8)">A6</text>
<text x="106.9" y="172.8" transform="rotate(-90 106.9 172.8)">A5</text>
<text x="110.4" y="172.8" transform="rotate(-90 110.4 172.8)">A4</text>
<text x="114" y="172.8" transform="rotate(-90 114 172.8)">A3</text>
<text x="117.5" y="172.8" transform="rotate(-90 117.5 172.8)">A2</text>
<text x="121" y="172.8" transform="rotate(-90 121 172.8)">A1</text>
<text x="124.5" y="172.8" transform="rotate(-90 124.5 172.8)">A0</text>
<text x="128.1" y="172.8" transform="rotate(-90 128.1 172.8)">REF</text>
<text x="131.6" y="172.8" transform="rotate(-90 131.6 172.8)">3V3</text>
<text x="135.1" y="172.8" transform="rotate(-90 135.1 172.8)">D13</text>
<text x="80.4" y="182.7" transform="rotate(-90 80.4 182.7)">SCK</text>
<text x="83.9" y="184.1" transform="rotate(-90 83.9 184.1)">MISO</text>
<text x="87.5" y="182.2" transform="rotate(-90 87.5 182.2)">VIN</text>
<text x="91" y="183.9" transform="rotate(-90 91 183.9)">GND.</text>
<text x="94.5" y="183.3" transform="rotate(-90 94.5 183.3)">RST.</text>
<text x="98.1" y="182.8" transform="rotate(-90 98.1 182.8)">+5V</text>
<text x="101.6" y="181.1" transform="rotate(-90 101.6 181.1)">A7</text>
<text x="105.1" y="181.1" transform="rotate(-90 105.1 181.1)">A6</text>
<text x="108.6" y="181.1" transform="rotate(-90 108.6 181.1)">A5</text>
<text x="112.2" y="181.1" transform="rotate(-90 112.2 181.1)">A4</text>
<text x="115.7" y="181.1" transform="rotate(-90 115.7 181.1)">A3</text>
<text x="119.2" y="181.1" transform="rotate(-90 119.2 181.1)">A2</text>
<text x="122.7" y="181.1" transform="rotate(-90 122.7 181.1)">A1</text>
<text x="126.3" y="181.1" transform="rotate(-90 126.3 181.1)">A0</text>
<text x="129.8" y="182.3" transform="rotate(-90 129.8 182.3)">REF</text>
<text x="133.3" y="182.4" transform="rotate(-90 133.3 182.4)">3V3</text>
<text x="136.9" y="182.6" transform="rotate(-90 136.9 182.6)">D13</text>
<text x="148.5" y="184.7">&lt;USB&gt;GND</text>
<text x="130.2" y="186.4">&lt;USB&gt;GND</text>
<text x="132.6" y="189.9">&lt;USB&gt;ID</text>
<text x="148.5" y="191.7">&lt;USB&gt;D-</text>
<text x="148.5" y="188.2">&lt;USB&gt;ID</text>
<text x="131.7" y="197">&lt;USB&gt;D+</text>
<text x="132.5" y="193.5">&lt;USB&gt;D-</text>
<text x="148.5" y="195.3">&lt;USB&gt;D+</text>
<text x="131.9" y="200.5">&lt;USB&gt;+V</text>
<text x="148.5" y="198.8">&lt;USB&gt;+V</text>
<text x="80.4" y="210.3" transform="rotate(-90 80.4 210.3)">MOSI</text>
<text x="83.9" y="210.3" transform="rotate(-90 83.9 210.3)">SS</text>
<text x="87.5" y="210.3" transform="rotate(-90 87.5 210.3)">TX</text>
<text x="91" y="210.3" transform="rotate(-90 91 210.3)">RX</text>
<text x="94.5" y="210.3" transform="rotate(-90 94.5 210.3)">RST</text>
<text x="98.1" y="210.3" transform="rotate(-90 98.1 210.3)">GND</text>
<text x="101.6" y="210.3" transform="rotate(-90 101.6 210.3)">D2</text>
<text x="105.1" y="210.3" transform="rotate(-90 105.1 210.3)">D3</text>
<text x="108.6" y="210.3" transform="rotate(-90 108.6 210.3)">D4</text>
<text x="112.2" y="210.3" transform="rotate(-90 112.2 210.3)">D5</text>
<text x="115.7" y="210.3" transform="rotate(-90 115.7 210.3)">D6</text>
<text x="119.2" y="210.3" transform="rotate(-90 119.2 210.3)">D7</text>
<text x="122.7" y="210.3" transform="rotate(-90 122.7 210.3)">D8</text>
<text x="126.3" y="210.3" transform="rotate(-90 126.3 210.3)">D9</text>
<text x="129.8" y="210.3" transform="rotate(-90 129.8 210.3)">D10</text>
<text x="133.3" y="210.3" transform="rotate(-90 133.3 210.3)">D11</text>
<text x="136.9" y="210.3" transform="rotate(-90 136.9 210.3)">D12</text>
<text x="78.7" y="221.6" transform="rotate(-90 78.7 221.6)">MOSI</text>
<text x="82.2" y="218.7" transform="rotate(-90 82.2 218.7)">SS</text>
<text x="85.7" y="219.9" transform="rotate(-90 85.7 219.9)">TX1</text>
<text x="89.3" y="220.1" transform="rotate(-90 89.3 220.1)">RX1</text>
<text x="92.8" y="220.1" transform="rotate(-90 92.8 220.1)">RST</text>
<text x="96.3" y="220.7" transform="rotate(-90 96.3 220.7)">GND</text>
<text x="99.8" y="218.8" transform="rotate(-90 99.8 218.8)">D2</text>
<text x="103.4" y="218.8" transform="rotate(-90 103.4 218.8)">D3</text>
<text x="106.9" y="218.8" transform="rotate(-90 106.9 218.8)">D4</text>
<text x="110.4" y="218.8" transform="rotate(-90 110.4 218.8)">D5</text>
<text x="114" y="218.8" transform="rotate(-90 114 218.8)">D6</text>
<text x="117.5" y="218.8" transform="rotate(-90 117.5 218.8)">D7</text>
<text x="121" y="218.8" transform="rotate(-90 121 218.8)">D8</text>
<text x="124.5" y="218.8" transform="rotate(-90 124.5 218.8)">D9</text>
<text x="128.1" y="220.2" transform="rotate(-90 128.1 220.2)">D10</text>
<text x="131.6" y="220.2" transform="rotate(-90 131.6 220.2)">D11</text>
<text x="135.1" y="220.2" transform="rotate(-90 135.1 220.2)">D12</text>
</g>
<g font-size="2.1" fill="#800">
<text x="246.2" y="209.4" transform="rotate(-90 246.2 209.4)">Out</text>
<text x="249.7" y="209.4" transform="rotate(-90 249.7 209.4)">Gnd</text>
<text x="253.3" y="209" transform="rotate(-90 253.3 209)">V+</text>
</g>
<g font-size="1.8" fill="#900">
<text x="392.7" y="59.7">6</text>
<text x="395.1" y="65.4">5</text>
<text x="392.6" y="68.8">4</text>
<text x="392.3" y="105.5">3</text>
<text x="395.1" y="111.2">2</text>
<text x="392.3" y="114.8">1</text>
</g>
<g font-size="1.8" fill="#00f">
<text x="328.7" y="148">2</text>
<text x="336.9" y="144.5">1</text>
<text x="336.9" y="151.6">3</text>
<text x="336.9" y="158.6">6</text>
<text x="328.7" y="162.1">5</text>
<text x="336.9" y="165.7">4</text>
<text x="27.9" y="191.8" transform="rotate(-90 27.9 191.8)">1</text>
<text x="29.3" y="188.2" transform="rotate(-90 29.3 188.2)">1</text>
<text x="31.4" y="191.8" transform="rotate(-90 31.4 191.8)">2</text>
<text x="32.8" y="188.2" transform="rotate(-90 32.8 188.2)">2</text>
<text x="34.9" y="191.8" transform="rotate(-90 34.9 191.8)">3</text>
<text x="36.3" y="188.2" transform="rotate(-90 36.3 188.2)">3</text>
</g>
<text font-size="1.8" fill="#a54b4b" x="91.7" y="194" transform="rotate(-90 91.7 194)">ICSP</text>
</svg>
